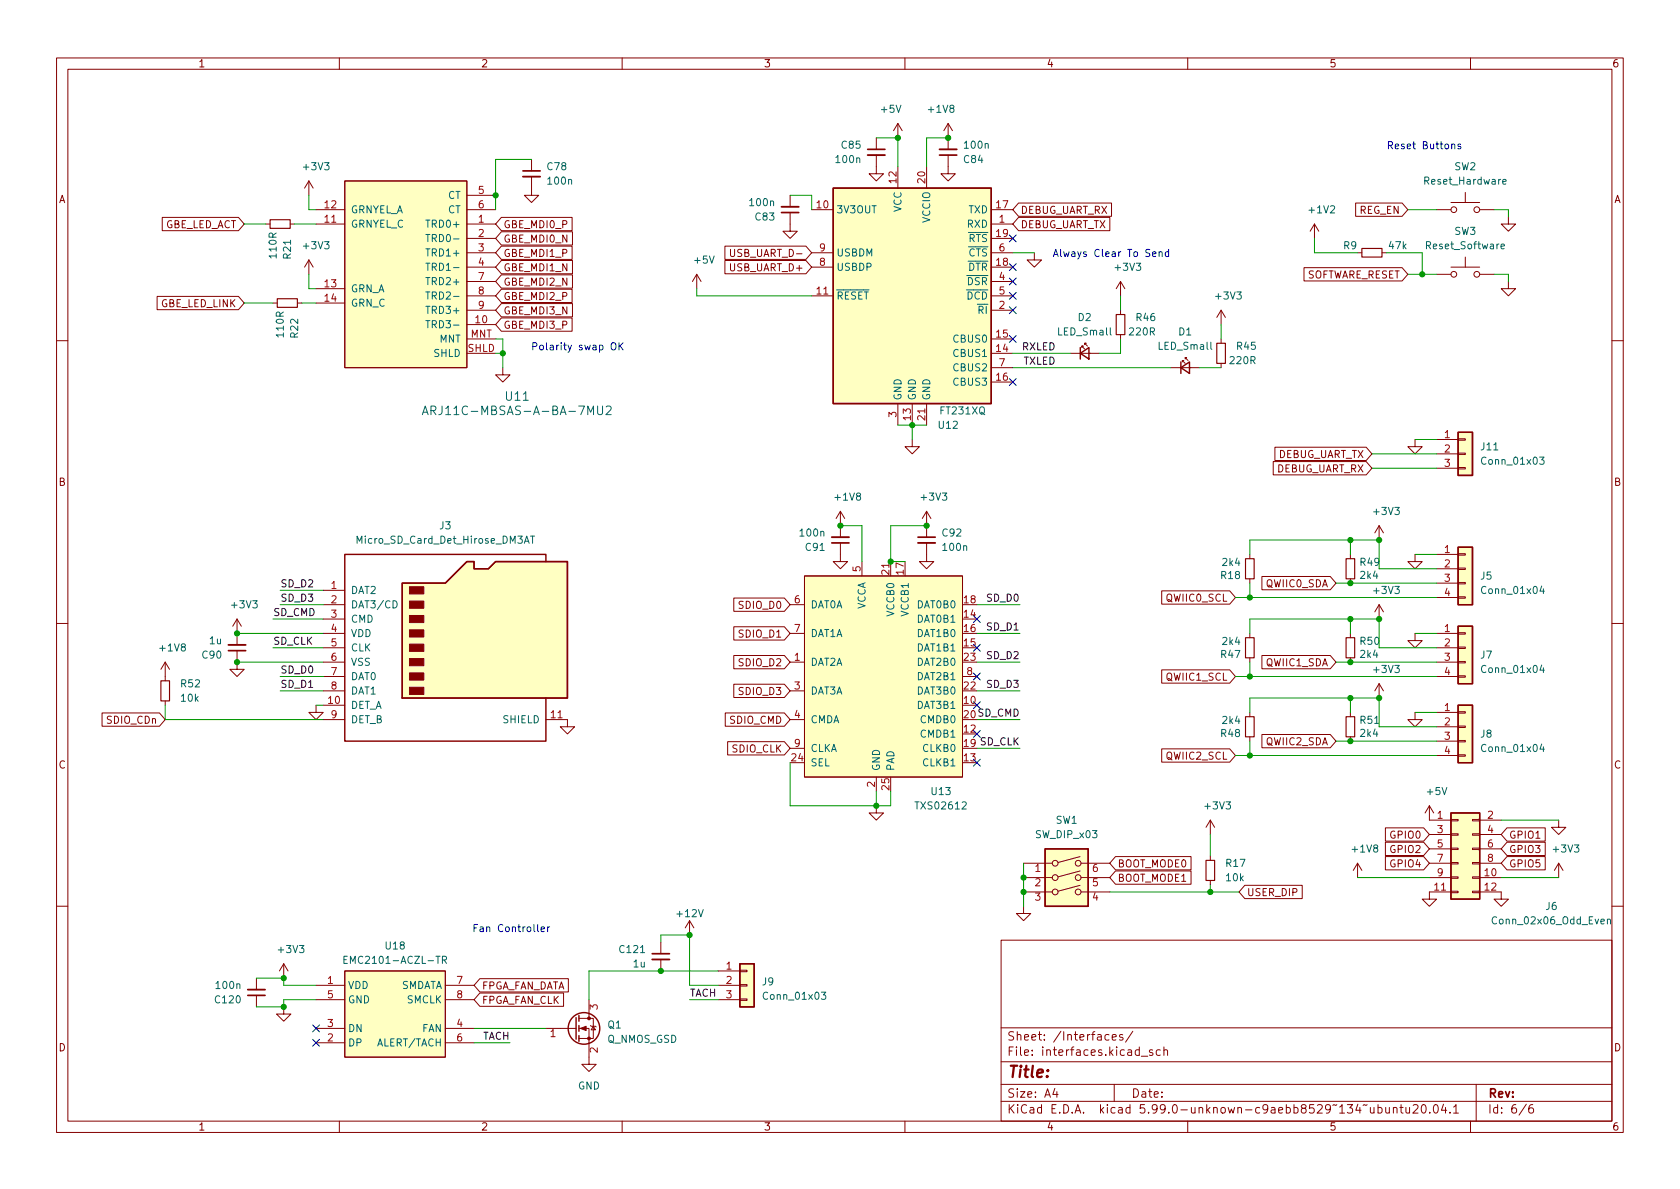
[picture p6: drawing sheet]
<svg xmlns="http://www.w3.org/2000/svg" width="297mm" height="210mm" viewBox="0 0 297 210" stroke-linecap="round" stroke-linejoin="round" font-family="sans-serif">
<g fill="none" stroke="#840000" stroke-width=".18">
<path d="M10 10.2h277v190.1h-277zM12 12.2h273v186.1h-273zM60 10.2v2M110 10.2v2M160 10.2v2M210 10.2v2M260 10.2v2M28.7 38.4h13.5l1 1.2-1 1.2h-13.5zM47 39.6h.8M51.3 39.6h.8M54.6 32v2.5M54.6 32l-.8 1.3"/>
<path d="M54.6 32l.8 1.3M55.9 39.6h5.1M55.9 37.1h5.1M61 32h21.5v33h-21.5zM82.5 39.6h5.1M82.5 37.1h5.1M82.5 34.5h5.1M88.6 38.4h12.6v2.4h-12.6l-1-1.2zM94 31.2v3.3h1.2l-1.2 1.3-1.3-1.3h1.3M94 28.2v2M139.7 37.6v3.3h1.3l-1.3 1.3-1.3-1.3h1.3M139.7 34.5v2.1"/>
<path d="M143.5 37.1h3.8M154.9 27.4v3.3h-1.2l1.2 1.3 1.3-1.3h-1.3M154.9 24.4v2M158.7 21.8v2.6M158.7 29.5v3.8M158.7 21.8l.8 1.3M158.7 21.8l-.7 1.3M163.8 29.5v3.8M167.6 27.4v3.3h-1.2l1.2 1.3 1.3-1.3h-1.3M167.6 21.8l.8 1.3M167.6 21.8v4.6M167.6 21.8l-.7 1.3"/>
<path d="M175.3 39.6h3.8M175.3 37.1h3.8M180.1 35.9h16.4v2.4h-16.4l-1-1.2zM180.1 38.4h16.1v2.4h-16.1l-1-1.2zM232.4 39.6l-.8 1.3M232.4 39.6v2.6M232.4 39.6l.8 1.3M239.7 35.9h8.2l1 1.2-1 1.2h-8.2zM254 37.1h2.5M256.5 35.8h5.1M259.1 34v1.8M261.6 37.1h2.6"/>
<path d="M266.7 38.3v1.3h1.3l-1.3 1.3-1.3-1.3h1.3M27.8 52.4h14.4l1 1.2-1 1.2h-14.4zM48.3 53.6h.7M52.6 53.6h.7M54.6 46l-.8 1.2M54.6 46v2.5M54.6 46l.8 1.2M55.9 53.6h5.1M55.9 51h5.1M82.5 52.3h5.1M82.5 59.9h5.1M82.5 47.2h5.1"/>
<path d="M82.5 42.2h5.1M82.5 54.9h5.1M82.5 49.8h5.1M82.5 44.7h5.1M82.5 57.4h5.1M88.6 56.2h12.6v2.4h-12.6l-1-1.2zM88.6 43.5h12.6v2.4h-12.6l-1-1.2zM88.6 41h12.6v2.3h-12.6l-1-1.1zM88.6 46.1h12.6v2.3h-12.6l-1-1.2zM88.6 48.6h12.6v2.4h-12.6l-1-1.2zM88.6 51.1h12.6v2.4h-12.6l-1-1.2zM88.6 53.7h12.6v2.3h-12.6l-1-1.1z"/>
<path d="M123.2 48.5l-.8 1.3M123.2 48.5v2.5M123.2 48.5l.8 1.3M128.2 46.1h14.3l1 1.1-1 1.2h-14.3zM128.2 43.5h14.3l1 1.2-1 1.2h-14.3zM129.2 44.1v1l.2 .3h.2l.3-.3v-1M143.5 52.3h3.8M143.5 47.2h3.8M143.5 44.7h3.8M175.3 52.3h3.8M175.3 59.9h3.8M175.3 47.2h3.8"/>
<path d="M175.3 42.2h3.8M175.3 54.9h3.8M175.3 49.8h3.8M175.3 44.7h3.8M182.9 44.7v1.3h1.2l-1.2 1.2-1.3-1.2h1.3M198.1 49.8v2.5M198.1 54.9v.7M198.1 59.2v.7M198.1 49.8l-.7 1.2M198.1 49.8l.8 1.2M215.9 54.9v2.5M215.9 59.9v.8"/>
<path d="M215.9 54.9l-.8 1.2M215.9 54.9l.8 1.2M230.6 47.3h17.3l1 1.2-1 1.2h-17.3zM240 44.7h.8M244.3 44.7h.8M254 48.5h2.5M256.5 47.2h5.1M259.1 45.5v1.7M261.6 48.5h2.6M266.7 49.8v1.2h1.3l-1.3 1.3-1.3-1.3h1.3M10 60.2h2M82.5 62.5h5.1"/>
<path d="M88.9 65v1.3h1.3l-1.3 1.3-1.3-1.3h1.3M158.7 71.4v3.8M161.3 77.7v1.3h1.3l-1.3 1.3-1.3-1.3h1.3M161.3 71.4v3.8M163.8 71.4v3.8M175.3 62.5h3.8M175.3 67.6h3.8M175.3 65h3.8M189.2 62.5h5.1M191.3 61.5v-.3h.2h-.2l.5 .5M191.8 61v-.3h.2h-.2l.5 .5M207 65h5.1"/>
<path d="M209 64v-.3h.3h-.3l.5 .6M209.5 63.5v-.3h.3h-.3l.6 .5M215.9 64.3v.7M225.4 79.1h16.2l1 1.2-1 1.1h-16.2zM250.2 77.7v1.3h1.3l-1.3 1.3-1.3-1.3h1.3M254 77.7h3.8M257.8 77.6h1.3v.2h-1.3zM285 60.2h2M148.6 96v3.3h1.3l-1.3 1.3-1.3-1.3h1.3M148.6 90.4l-.8 1.3M148.6 90.4v4.6M148.6 90.4l.8 1.3"/>
<path d="M152.4 99.3v2.5M157.5 99.3v2.5M163.8 96v3.3h1.3l-1.3 1.3-1.2-1.3h1.2M163.8 90.4l-.7 1.3M163.8 90.4v4.6M163.8 90.4l.8 1.3M221 98v.8M225.1 81.6h16.5l1 1.2-1 1.2h-16.5zM238.8 98v.8M243.8 93v2.5M243.8 93l-.7 1.2M243.8 93l.8 1.2"/>
<path d="M250.2 98v1.3h1.3l-1.3 1.3-1.3-1.3h1.3M254 98h3.8M254 80.3h3.8M254 82.8h3.8M257.8 97.9h1.3v.3h-1.3zM257.8 82.7h1.3v.2h-1.3zM257.8 80.1h1.3v.3h-1.3zM10 110.2h2M29.2 117.1l-.8 1.3M29.2 117.1v3.3M29.2 117.1l.8 1.3M41.9 115.1v3.3h1.3l-1.3 1.2-1.3-1.2h1.3"/>
<path d="M41.9 109.5v4.5M41.9 109.5l-.8 1.2M41.9 109.5l.8 1.2M57.1 112h3.9M57.1 114.5h3.9M57.1 117.1h3.9M57.1 119.6h3.9M57.1 104.4h3.9M57.1 106.9h3.9M57.1 109.5h3.9M129.7 115.9h9l1 1.2-1 1.2h-9zM129.7 110.8h9l1 1.2-1 1.2h-9z"/>
<path d="M129.7 105.8h9l1 1.1-1 1.2h-9zM139.7 112h2.5M139.7 117.1h2.5M139.7 106.9h2.5M142.2 101.8h28v35.6h-28zM170.2 119.6h2.5M205.4 118.5h12l1 1.1-1 1.2h-12zM205.4 104.5h12l1 1.2-1 1.1h-12zM221 102.4v.7M221 112v.8M221 116.3v.8M223.1 115.9h12.1l1 1.2-1 1.2h-12.1z"/>
<path d="M223.1 101.9h12.1l1 1.2-1 1.2h-12.1zM238.8 102.4v.7M238.8 112v.8M238.8 116.3v.8M243.8 106.9l-.7 1.3M243.8 106.9v2.6M243.8 106.9l.8 1.3M250.2 112v1.3h1.3l-1.3 1.2-1.3-1.2h1.3M254 100.6h3.8M254 103.1h3.8M254 105.7h3.8M254 112h3.8"/>
<path d="M254 114.5h3.8M254 117.1h3.8M254 119.6h3.8M257.8 105.5h1.3v.3h-1.3zM257.8 103h1.3v.2h-1.3zM257.8 100.5h1.3v.2h-1.3zM257.8 119.5h1.3v.3h-1.3zM257.8 117h1.3v.2h-1.3zM257.8 114.4h1.3v.3h-1.3zM257.8 111.9h1.3v.2h-1.3zM285 110.2h2M18 126.1h10.2l1 1.1-1 1.2h-10.2z"/>
<path d="M29.2 123.9v.8M55.9 124.7v1.3h1.2l-1.2 1.2-1.3-1.2h1.3M57.1 124.7h3.9M57.1 127.2h3.9M57.1 122.2h3.9M96.5 127.2h3.8v1.3h1.3l-1.3 1.3-1.2-1.3h1.2M128.2 126.1h10.5l1 1.1-1 1.2h-10.5zM128.7 131.2h10l1 1.1-1 1.2h-10zM129.7 121h9l1 1.2-1 1.1h-9zM139.7 127.2h2.5M139.7 122.2h2.5M139.7 132.3h2.5"/>
<path d="M154.9 137.4v2.5M205.4 132.4h12l1 1.2-1 1.2h-12zM221 126v.7M221 130.3v.8M223.1 129.9h12.1l1 1.2-1 1.1h-12.1zM238.8 126v.7M238.8 130.3v.8M243.8 120.9v2.5M243.8 120.9l-.7 1.3M243.8 120.9l.8 1.3M250.2 126v1.2h1.3l-1.3 1.3-1.3-1.3h1.3M254 126h3.8"/>
<path d="M254 128.5h3.8M254 131.1h3.8M254 133.6h3.8M257.8 133.5h1.3v.2h-1.3zM257.8 130.9h1.3v.3h-1.3zM257.8 128.4h1.3v.2h-1.3zM257.8 125.9h1.3v.2h-1.3zM154.9 142.5v1.3h1.3l-1.3 1.2-1.2-1.2h1.2M181 152.6h5.1M181 155.2h5.1M181 157.7h5.1M191 156.6l-3.9 1"/>
<path d="M191 154l-3.9 1.1M191 151.5l-3.9 1M191.1 152.6h5.1M191.1 155.2h5.1M191.1 157.7h5.1M197.2 154h13.4v2.4h-13.4l-1-1.2zM197.2 151.5h13.4v2.3h-13.4l-1-1.2zM214 145v2.6M214 151.4v.7M214 155.7v.8M214 145l-.8 1.3M214 145l.8 1.3"/>
<path d="M220.1 156.6h10.1v2.3h-10.1l-1-1.2zM240 152.6l-.7 1.3M240 152.6v2.6M240 152.6l.8 1.3M244.9 146.4h6.8l1 1.2-1 1.1h-6.8zM244.9 148.9h6.8l1 1.2-1 1.2h-6.8zM244.9 151.5h6.8l1 1.1-1 1.2h-6.8zM252.7 152.6h3.8M252.7 155.2h3.8M252.7 142.5v2.5h3.8M252.7 147.6h3.8M252.7 150.1h3.8"/>
<path d="M252.7 142.5l-.7 1.3M252.7 142.5l.8 1.3M256.5 157.6h1.3v.3h-1.3zM256.5 155.1h1.3v.2h-1.3zM256.5 152.5h1.3v.3h-1.3zM256.5 150h1.3v.2h-1.3zM256.5 147.4h1.3v.3h-1.3zM256.5 144.9h1.3v.3h-1.3zM256.5 157.7h-3.8v1.3h1.3l-1.3 1.3-1.2-1.3h1.2M260.3 157.6h1.3v.3h-1.3zM260.3 155.1h1.3v.2h-1.3zM260.3 152.5h1.3v.3h-1.3z"/>
<path d="M260.3 150h1.3v.2h-1.3zM260.3 147.4h1.3v.3h-1.3zM260.3 144.9h1.3v.3h-1.3zM261.6 157.7h3.8v1.3h1.3l-1.3 1.3-1.2-1.3h1.2M261.6 152.6h3.8M261.6 155.2h3.8M261.6 145h3.8M261.6 147.6h3.8M261.6 150.1h3.8M266.4 151.5h6.8v2.3h-6.8l-1-1.2zM266.4 148.9h6.8v2.4h-6.8l-1-1.2zM266.4 146.4h6.8v2.3h-6.8l-1-1.1z"/>
<path d="M275.6 145v1.3h1.3l-1.3 1.3-1.3-1.3h1.3M275.6 152.6l-.8 1.3M275.6 152.6v2.6M275.6 152.6l.8 1.3M10 160.2h2M45.3 173v2M45.3 176v2M50.2 178v1.3h1.2l-1.2 1.3-1.3-1.3h1.3M50.2 170.4l-.8 1.3M50.2 170.4v2.6M50.2 170.4l.7 1.3M55.9 174.2h5.1"/>
<path d="M55.9 176.8h5.1M61 171.7h17.7v15.2h-17.7zM78.7 174.2h5.1M78.7 176.8h5.1M84.8 175.6h14.8v2.4h-14.8l-1-1.2zM84.8 173.1h15.7v2.3h-15.7l-1-1.2zM104.1 176.8v3.3M116.8 166.6v2.1M116.8 169.7v2M121.9 162.8l-.7 1.3M121.9 162.8v2.5M121.9 162.8l.8 1.3"/>
<path d="M127 174.2h3.8M127 176.8h3.8M127 171.7h3.8M130.8 176.7h1.3v.2h-1.3zM130.8 174.1h1.3v.3h-1.3zM130.8 171.6h1.3v.2h-1.3zM177 166.3h108v32h-108zM181 160.3v1.2h1.2l-1.2 1.3-1.3-1.3h1.3M285 160.2h2M55.9 184.4h5.1M55.9 181.9h5.1M60 198.3v2"/>
<path d="M78.7 184.4h5.1M78.7 181.9h5.1M96.5 181.9h5.4M102.4 181.9h1.7v6.3h1.3l-1.3 1.3-1.2-1.3h1.2M102.4 180.1h2.5v3.5h-2.5M104.4 181.4l.1 .1h.8l.1 .1M104.9 181.5l.4 .6h-.8zM110 198.3v2M160 198.3v2M177 194.8h108M177 191.8h108M177 187.8h108"/>
<path d="M177 181.8h108M186.5 192.5l-.4 1h1M186.9 193v1M196.1 183l-.5-.1-.2 .3v.4l.1 .3h.6M196.6 183.4l.8-.1-.1-.3-.4-.1-.3 .2 .1 .8h.6M197 191.8v3M198.5 183l-.4-.1-.2 .2 .1 .3 .5 .1v.4h-.6M200.3 182.4l-1.3 1.9M201.8 186.8h1.1M203.8 185.7l-.4-.1-.2 .2 .1 .3 .5 .1v.4h-.6M205.1 185.7l-.4-.1-.3 .3v.4l.2 .3h.5M205.8 185.8l.2-.2 .4 .1v.9"/>
<path d="M205.8 185.1v1.5M210 198.3v2M243.6 195.9l.5-.1 .3 .3v.4l-.2 .3h-.6M243.6 195.3v1.5M245 195.8l.1 1h.3l.2-.1M245.6 195.8v1M246.4 196l.2-.2 .3 .1 .1 .9M246.4 195.8v1M247.5 195.8h.6M247.7 195.3v1.3l.4 .2M248.6 195.8v1h.4l.2-.1M249.2 195.8v1"/>
<path d="M249.9 195.5l.5-.2 .2 .2 .1 .3-.9 1h.9M251.5 195.4l.1-.1a.81 .81 0 0 1 .6 .7 .81 .81 0 0 1-.3 .8h-.1a.81 .81 0 0 1-.6-.6 .81 .81 0 0 1 .3-.8zM252.8 196.7v.1M253.6 195.4l.2-.1a.81 .81 0 0 1 .6 .7 .81 .81 0 0 1-.3 .8h-.2a.81 .81 0 0 1-.5-.6 .81 .81 0 0 1 .2-.8zM255.2 195.3l-.3 1h.9M255.6 195.8v1M256.4 196.7v.1M257 195.8l.4-.5v1.5M257 196.8h.9M260 198.3v2M261 191.8v6.5M269.9 195.3l-1.3 1.9"/>
<path d="M271 195.3a.6 .6 0 0 0-.7 .7v.5l.1 .3h.5l.2-.1 .1-.5-.2-.2-.4-.1-.3 .3"/>
<circle cx="257" cy="37.1" r=".51"/>
<circle cx="261.1" cy="37.1" r=".51"/>
<circle cx="257" cy="48.5" r=".51"/>
<circle cx="261.1" cy="48.5" r=".51"/>
<circle cx="186.6" cy="157.7" r=".51"/>
<circle cx="186.6" cy="155.2" r=".51"/>
<circle cx="186.6" cy="152.6" r=".51"/>
<circle cx="190.6" cy="155.2" r=".51"/>
<circle cx="190.6" cy="157.7" r=".51"/>
<circle cx="190.6" cy="152.6" r=".51"/>
</g>
<g fill="none" stroke="#840000" stroke-width=".2">
<path d="M47.8 38.9h3.5v1.5h-3.5zM49 52.8h3.6v1.6h-3.6zM197.4 55.6h1.5v3.6h-1.5zM240.8 43.9h3.5v1.6h-3.5zM215.1 60.7h1.6v3.6h-1.6zM220.2 98.8h1.5v3.6h-1.5zM238 98.8h1.5v3.6h-1.5zM220.2 112.8h1.5v3.5h-1.5zM238 112.8h1.5v3.5h-1.5zM28.4 120.4h1.6v3.5h-1.6zM220.2 126.7h1.5v3.6h-1.5zM238 126.7h1.5v3.6h-1.5z"/>
<path d="M213.2 152.1h1.6v3.6h-1.6z"/>
</g>
<g fill="#ffffc2" stroke="#ffffc2" stroke-width=".18">
<path d="M184.8 150.1h7.6v10.2h-7.6z"/>
<path d="M257.8 96.8h2.5v10.1h-2.5z"/>
<path d="M257.8 110.7h2.5v10.2h-2.5z"/>
<path d="M71.1 103.1h7.6l3.8-3.8h1.3v1.3h2.6l1.2-1.3h12.7v24.1h-29.2z"/>
<path d="M61 171.7h17.7v15.2h-17.7z"/>
<path d="M257.8 124.7h2.5v10.2h-2.5z"/>
<path d="M256.5 143.8h5.1v15.2h-5.1z"/>
<path d="M147.3 33.3h28v38.1h-28z"/>
<path d="M257.8 76.4h2.5v7.7h-2.5z"/>
<path d="M142.2 101.8h28v35.6h-28z"/>
<path d="M61 32h21.5v33h-21.5z"/>
<path d="M130.8 170.4h2.5v7.6h-2.5z"/>
</g>
<g fill="none" stroke="#840000" stroke-width=".25">
<path d="M147.3 33.3h28v38.1h-28zM191 62.5l1.5-1v2zM191 61.5v2M208.8 65l1.5-1v2zM208.8 64v2M257.8 76.4h2.5v7.7h-2.5zM96.5 99.3v-1.3h-35.5v33.1h35.5v-7.7M257.8 96.8h2.5v10.1h-2.5zM71.1 103.1h7.6l3.8-3.8h1.3v1.3h2.6l1.2-1.3h12.7v24.1h-29.2zM257.8 110.7h2.5v10.2h-2.5zM257.8 124.7h2.5v10.2h-2.5zM184.8 150.1h7.6v10.2h-7.6z"/>
<path d="M256.5 143.8h5.1v15.2h-5.1zM101.9 180v3.8M102.4 179.6v1M130.8 170.4h2.5v7.6h-2.5zM102.4 181.4v1M102.4 183.1v1"/>
<circle cx="103.3" cy="181.9" r="2.79"/>
</g>
<path d="M92.5 31.2h3M138.2 36.6h3M153.4 27.4h3.1M166.1 26.4h3.1M147.1 95h3M162.3 96h3.1M40.4 114h3M43.8 175h3.1M115.3 169.7h3.1" fill="none" stroke="#840000" stroke-width=".33"/>
<path d="M92.5 30.2h3M138.2 37.6h3M153.4 26.4h3.1M166.1 27.4h3.1M147.1 96h3M162.3 95h3.1M40.4 115.1h3M43.8 176h3.1M115.3 168.7h3.1" fill="none" stroke="#840000" stroke-width=".3"/>
<g fill="none" stroke="#006464" stroke-width=".18">
<path d="M265.7 32.1l.6-.1-.1-.2-.3-.1-.2 .2 .1 .6h.4M75.3 56.7h.7M75.3 41.5h.7M75.3 46.5h.7M75.3 51.6h.7M75.7 41.5v1.2M75.7 46.5v1.3M75.7 51.6v1.3M75.7 56.7v1.3M171.2 51.6a.64 .64 0 0 1 .7 .7 .64 .64 0 0 1-.7 .6zM173.2 51.7a.6 .6 0 0 0-.9 .5 .6 .6 0 0 0 .6 .7l.3-.1M173.7 51.6a.64 .64 0 0 1 .7 .7 .64 .64 0 0 1-.7 .6z"/>
<path d="M265.4 43.6l.6-.1-.1-.3h-.3l-.2 .1 .1 .6h.4M74.7 73.3l.5-1.5 .5 1.5M74.8 72.9h.7M76.2 72.6l.7-.1 .2-.2-.1-.4-.2-.1h-.6v1.5M105.7 71.8v1.2l.3 .3h.4l.1-.3v-1.2M107.2 71.9l.6-.1 .2 .1 .1 .3-1 1.1h1M92.7 96.1l.4-1.3 .5 1.3M93.8 94.8h.7M94.2 94.8v1.3M272.2 80.8h.8l-.4 .5 .3 .1v.6l-.1 .1-.6-.1M69.5 106.2a.64 .64 0 0 1 .7 .7 .64 .64 0 0 1-.7 .6zM272.6 103.6l-.3 .9h.8"/>
<path d="M272.6 117.6l-.3 .9h.8M272.9 104.1v.9M272.9 118.1v.8M272.6 131.6l-.3 .9h.8M272.9 132.1v.8M60.8 169.7h.4M61.4 169.1h-.6v1.3h.6M78.2 169.8l.6-.1 .2-.2-.1-.3-.7-.1v1.3M78.5 169.8l.5 .6M145.2 175.4h.8l-.4 .5 .3 .2v.5l-.1 .1-.6-.1M284.2 162.7l.2-.2 .3 .1 .1 .8M284.2 162.5v.9"/>
</g>
<g fill="#840000" stroke="#840000" stroke-width=".18">
<path d="M72.4 121.5h2.5v1.3h-2.5z"/>
<path d="M72.4 119h2.5v1.3h-2.5z"/>
<path d="M72.4 116.5h2.5v1.2h-2.5z"/>
<path d="M72.4 113.9h2.5v1.3h-2.5z"/>
<path d="M72.4 111.4h2.5v1.2h-2.5z"/>
<path d="M72.4 108.8h2.5v1.3h-2.5z"/>
<path d="M72.4 106.3h2.5v1.3h-2.5z"/>
<path d="M72.4 103.8h2.5v1.2h-2.5z"/>
<path d="M102.6 181.9l1-.4v.7z"/>
<circle cx="104.1" cy="183.6" r=".25"/>
<circle cx="104.1" cy="180.1" r=".25"/>
</g>
<g fill="none" stroke="#0000c2" stroke-width=".18">
<path d="M256.7 25.6l.2-.1h.3v.8M258.2 25.5h-.3l-.1 .2v.1l.4 .2v.3h-.4M186.3 45.4l.4-1.3 .4 1.3M186.4 45h.6M187.5 44.1v1.1l.2 .2M206.6 44.6l-.3-.1-.3 .3 .1 .5h.5M206.6 44.1v1.3M94.2 61.3l.6-.1 .1-.2v-.3l-.7-.1v1.3M95.5 61.1l.3-.1 .3 .3v.3l-.3 .3-.3-.1-.1-.2zM109.6 61.2l.6 .7M110.2 60.6l-.8 .7M95.7 164.3l.6-.1-.1-.2-.3-.1-.2 .2v.6h.5"/>
<path d="M96.8 163.9v.8M97.2 163.9l-.4 .2"/>
</g>
<g fill="none" stroke="#009600" stroke-width=".18">
<path d="M43.2 39.6h3.8M52.1 39.6h3.8M54.6 34.5v2.6h1.3M94 28.2h-6.4v8.9M139.7 34.5h3.8v2.6M154.9 24.4h3.8v5.1M167.6 24.4h-3.8v5.1M248.9 37.1h5.1M264.2 37.1h2.5v1.2M43.2 53.6h5.1M53.3 53.6h2.6M54.6 48.5v2.5h1.3"/>
<path d="M87.6 59.9h1.3v5.1M123.2 51v1.3h20.3M179.1 44.7h3.8M198.1 59.9v2.6h-3.8M198.1 52.3v2.6M215.9 57.4v2.5M232.4 42.2v2.5h7.6M245.1 44.7h6.4v3.8M248.9 48.5h5.1M264.2 48.5h2.5v1.3M87.6 62.5h1.3M158.7 75.2h5.1"/>
<path d="M161.3 75.2v2.5M179.1 62.5h10.1M179.1 65h27.9M212.1 65h3.8M250.2 77.7h3.8M148.6 93h3.8v6.3M163.8 93h-6.3v6.3h2.5M221 98v-2.5h22.8v5.1h10.2M238.8 95.5v2.5M242.6 82.8h11.4M242.6 80.3h11.4M250.2 98h3.8"/>
<path d="M41.9 117.1h15.2M41.9 112h15.2M48.3 109.5h8.8M48.3 114.5h8.8M49.5 104.4h7.6M49.5 119.6h7.6M49.5 106.9h7.6M172.7 117.1h7.6M172.7 112h7.6M172.7 106.9h7.6M218.4 119.6h35.6M218.4 105.7h35.6"/>
<path d="M221 103.1v2.6M221 112v-2.5h22.8v5h10.2M221 117.1v2.5M236.2 117.1h17.8M236.2 103.1h17.8M238.8 109.5v2.5M250.2 112h3.8M29.2 124.7v2.5h27.9M49.5 122.2h7.6M55.9 124.7h1.2M139.7 134.9v7.6h17.8v-2.6M154.9 139.9v2.6"/>
<path d="M172.7 122.2h7.6M172.7 132.3h7.6M172.7 127.2h7.6M218.4 133.6h35.6M221 126v-2.6h22.8v5.1h10.2M221 131.1v2.5M236.2 131.1h17.8M238.8 123.4v2.6M250.2 126h3.8M181 152.6v7.7M196.2 157.7h22.9M214 147.6v3.8"/>
<path d="M214 156.5v1.2M240 155.2h12.7M265.4 155.2h10.2M265.4 145h10.2M45.3 173h4.9v1.2h5.7M55.9 176.8h-5.7v1.2h-4.9M116.8 166.6v-1.3h5.1v8.9h5.1M121.9 176.8h5.1M127 171.7h-22.9v5.1M83.8 184.4h6.4M83.8 181.9h12.7"/>
</g>
<g fill="none" stroke="#000084" stroke-width=".18">
<path d="M178.5 49.2l1.2 1.2M178.5 51.7l1.2 1.2M178.5 54.2l1.2 1.3M178.5 41.5l1.2 1.3M178.5 46.6l1.2 1.2M178.5 59.3l1.2 1.2M179.7 49.2l-1.2 1.2M179.7 51.7l-1.2 1.2M179.7 54.2l-1.2 1.3M179.7 41.5l-1.2 1.3M179.7 46.6l-1.2 1.2M179.7 59.3l-1.2 1.2"/>
<path d="M178.5 66.9l1.2 1.3M179.7 66.9l-1.2 1.3M172.1 108.9l1.2 1.2M172.1 113.9l1.2 1.3M172.1 119l1.2 1.2M173.3 108.9l-1.2 1.2M173.3 113.9l-1.2 1.3M173.3 119l-1.2 1.2M172.1 134.3l1.2 1.2M172.1 124.1l1.2 1.2M172.1 129.2l1.2 1.2M173.3 134.3l-1.2 1.2"/>
<path d="M173.3 124.1l-1.2 1.2M173.3 129.2l-1.2 1.2M55.3 181.2l1.2 1.3M55.3 183.8l1.2 1.2M56.5 181.2l-1.2 1.3M56.5 183.8l-1.2 1.2"/>
</g>
<g fill="#009600" stroke="#009600" stroke-width=".18">
<circle cx="121.9" cy="165.3" r=".46"/>
<circle cx="154.9" cy="142.5" r=".46"/>
<circle cx="157.5" cy="99.3" r=".46"/>
<circle cx="163.8" cy="93" r=".46"/>
<circle cx="148.6" cy="93" r=".46"/>
<circle cx="87.6" cy="34.5" r=".46"/>
<circle cx="88.9" cy="62.5" r=".46"/>
<circle cx="41.9" cy="117.1" r=".46"/>
<circle cx="41.9" cy="112" r=".46"/>
<circle cx="50.2" cy="178" r=".46"/>
<circle cx="50.2" cy="173" r=".46"/>
<circle cx="116.8" cy="171.7" r=".46"/>
<circle cx="221" cy="133.6" r=".46"/>
<circle cx="181" cy="157.7" r=".46"/>
<circle cx="181" cy="155.2" r=".46"/>
<circle cx="221" cy="119.6" r=".46"/>
<circle cx="214" cy="157.7" r=".46"/>
<circle cx="161.3" cy="75.2" r=".46"/>
<circle cx="238.8" cy="109.5" r=".46"/>
<circle cx="243.8" cy="109.5" r=".46"/>
<circle cx="238.8" cy="103.1" r=".46"/>
<circle cx="221" cy="105.7" r=".46"/>
<circle cx="243.8" cy="95.5" r=".46"/>
<circle cx="238.8" cy="95.5" r=".46"/>
<circle cx="251.5" cy="48.5" r=".46"/>
<circle cx="238.8" cy="117.1" r=".46"/>
<circle cx="243.8" cy="123.4" r=".46"/>
<circle cx="238.8" cy="131.1" r=".46"/>
<circle cx="238.8" cy="123.4" r=".46"/>
<circle cx="158.7" cy="24.4" r=".46"/>
<circle cx="167.6" cy="24.4" r=".46"/>
</g>
<text font-size="2.8" fill="#840000" x="178" y="190.6">Title:</text>
<g font-size="2.1" fill="#006464">
<text x="89.5" y="70.9">U11</text>
<text x="77" y="73.4">ARJ11C-MBSAS-A-BA-7MU2</text>
</g>
<g font-size="2.1" fill="#840000">
<text x="178" y="184">Sheet: /Interfaces/</text>
<text x="178" y="186.7">File: interfaces.kicad_sch</text>
<text x="178" y="196.9">KiCad E.D.A. kicad 5.99.0-unknown-c9aebb8529~134~ubuntu20.04.1</text>
<text x="178" y="194.1">Size: A4</text>
<text x="200" y="194.1">Date:</text>
<text x="263" y="194.1">Rev:</text>
<text x="263" y="196.9">Id: 6/6</text>
</g>
<g font-size="1.8" fill="#840000">
<text x="35" y="11.9">1</text>
<text x="85" y="11.9">2</text>
<text x="135" y="11.9">3</text>
<text x="185" y="11.9">4</text>
<text x="235" y="11.9">5</text>
<text x="285" y="11.9">6</text>
<text x="10.3" y="35.9">A</text>
<text x="285.3" y="35.9">A</text>
<text x="28.9" y="40.3">GBE_LED_ACT</text>
<text x="89" y="40.3">GBE_MDI0_P</text>
<text x="180.4" y="37.8">DEBUG_UART_RX</text>
<text x="180.4" y="40.3">DEBUG_UART_TX</text>
<text x="240.3" y="37.8">REG_EN</text>
<text x="89" y="45.4">GBE_MDI1_P</text>
<text x="89" y="42.9">GBE_MDI0_N</text>
<text x="89" y="48">GBE_MDI1_N</text>
<text x="129.3" y="48">USB_UART_D+</text>
<text x="129.7" y="45.4">USB_UART_D-</text>
<text x="89" y="50.5">GBE_MDI2_N</text>
<text x="89" y="53">GBE_MDI2_P</text>
<text x="230.6" y="49.2">SOFTWARE_RESET</text>
<text x="28.4" y="54.3">GBE_LED_LINK</text>
<text x="89" y="58.1">GBE_MDI3_P</text>
<text x="89" y="55.6">GBE_MDI3_N</text>
<text x="225.5" y="83.5">DEBUG_UART_RX</text>
<text x="225.7" y="81">DEBUG_UART_TX</text>
<text x="10.3" y="85.9">B</text>
<text x="285.3" y="85.9">B</text>
<text x="130.8" y="107.7">SDIO_D0</text>
<text x="206.3" y="106.4">QWIIC0_SCL</text>
<text x="223.9" y="103.8">QWIIC0_SDA</text>
<text x="130.8" y="112.7">SDIO_D1</text>
<text x="130.8" y="117.8">SDIO_D2</text>
<text x="223.9" y="117.8">QWIIC1_SDA</text>
<text x="130.8" y="122.9">SDIO_D3</text>
<text x="206.3" y="120.4">QWIIC1_SCL</text>
<text x="18.9" y="128">SDIO_CDn</text>
<text x="129" y="128">SDIO_CMD</text>
<text x="223.9" y="131.8">QWIIC2_SDA</text>
<text x="10.3" y="135.9">C</text>
<text x="129.4" y="133.1">SDIO_CLK</text>
<text x="206.3" y="134.3">QWIIC2_SCL</text>
<text x="285.3" y="135.9">C</text>
<text x="246" y="148.3">GPIO0</text>
<text x="266.8" y="148.3">GPIO1</text>
<text x="197.5" y="155.9">BOOT_MODE1</text>
<text x="197.5" y="153.4">BOOT_MODE0</text>
<text x="246" y="150.8">GPIO2</text>
<text x="246" y="153.4">GPIO4</text>
<text x="266.8" y="153.4">GPIO5</text>
<text x="266.8" y="150.8">GPIO3</text>
<text x="220.4" y="158.5">USER_DIP</text>
<text x="85.2" y="177.5">FPGA_FAN_CLK</text>
<text x="85.2" y="175">FPGA_FAN_DATA</text>
<text x="10.3" y="185.9">D</text>
<text x="285.3" y="185.9">D</text>
<text x="35" y="199.9">1</text>
<text x="85" y="199.9">2</text>
<text x="135" y="199.9">3</text>
<text x="185" y="199.9">4</text>
<text x="235" y="199.9">5</text>
<text x="285" y="199.9">6</text>
</g>
<g font-size="1.8" fill="#006464">
<text x="155.9" y="19.9">+5V</text>
<text x="164.3" y="19.9">+1V8</text>
<text x="147.9" y="28.8">100n</text>
<text x="148.9" y="26.3">C85</text>
<text x="170.5" y="28.8">C84</text>
<text x="170.6" y="26.3">100n</text>
<text x="53.8" y="30.1">+3V3</text>
<text x="79.2" y="35.2">CT</text>
<text x="96.8" y="30.1">C78</text>
<text x="97" y="32.6">100n</text>
<text x="252.1" y="32.6">Reset_Hardware</text>
<text x="257.2" y="30.1">SW2</text>
<text x="62" y="40.3">GRNYEL_C</text>
<text x="62" y="37.7">GRNYEL_A</text>
<text x="75.9" y="40.3">TRD0+</text>
<text x="79.2" y="37.7">CT</text>
<text x="132.7" y="36.4">100n</text>
<text x="133.6" y="39">C83</text>
<text x="147.8" y="37.7">3V3OUT</text>
<text x="159.4" y="37.5" transform="rotate(-90 159.4 37.5)">VCC</text>
<text x="164.5" y="39.4" transform="rotate(-90 164.5 39.4)">VCCIO</text>
<text x="171" y="40.3">RXD</text>
<text x="171.2" y="37.7">TXD</text>
<text x="231.6" y="37.7">+1V2</text>
<text x="257.2" y="41.5">SW3</text>
<text x="48.9" y="45.5" transform="rotate(-90 48.9 45.5)">110R</text>
<text x="51.4" y="45.7" transform="rotate(-90 51.4 45.7)">R21</text>
<text x="53.8" y="44.1">+3V3</text>
<text x="75.9" y="45.3">TRD1+</text>
<text x="76.3" y="42.8">TRD0-</text>
<text x="76.3" y="47.9">TRD1-</text>
<text x="122.9" y="46.6">+5V</text>
<text x="147.8" y="47.9">USBDP</text>
<text x="147.8" y="45.3">USBDM</text>
<text x="169.7" y="47.9">~{DTR}</text>
<text x="169.8" y="42.8">~{RTS}</text>
<text x="169.8" y="45.3">~{CTS}</text>
<text x="197.3" y="47.9">+3V3</text>
<text x="237.6" y="44.1">R9</text>
<text x="245.6" y="44.1">47k</text>
<text x="252.4" y="44.1">Reset_Software</text>
<text x="62" y="51.7">GRN_A</text>
<text x="75.9" y="50.4">TRD2+</text>
<text x="76.3" y="53">TRD2-</text>
<text x="147.8" y="53">~{RESET}</text>
<text x="169.6" y="50.4">~{DSR}</text>
<text x="215.1" y="53">+3V3</text>
<text x="50.2" y="59.5" transform="rotate(-90 50.2 59.5)">110R</text>
<text x="52.7" y="59.7" transform="rotate(-90 52.7 59.7)">R22</text>
<text x="62" y="54.2">GRN_C</text>
<text x="75.9" y="55.5">TRD3+</text>
<text x="76.3" y="58">TRD3-</text>
<text x="171.6" y="55.5">~{RI}</text>
<text x="187.1" y="59.3">LED_Small</text>
<text x="190.6" y="56.8">D2</text>
<text x="199.8" y="59.3">220R</text>
<text x="201" y="56.8">R46</text>
<text x="208.4" y="59.3">D1</text>
<text x="76.7" y="63.1">SHLD</text>
<text x="77.7" y="60.6">MNT</text>
<text x="168.8" y="63.1">CBUS1</text>
<text x="168.8" y="60.6">CBUS0</text>
<text x="168.8" y="65.7">CBUS2</text>
<text x="204.9" y="61.8">LED_Small</text>
<text x="217.6" y="64.4">220R</text>
<text x="218.7" y="61.8">R45</text>
<text x="159.4" y="70.9" transform="rotate(-90 159.4 70.9)">GND</text>
<text x="161.9" y="70.9" transform="rotate(-90 161.9 70.9)">GND</text>
<text x="164.5" y="70.9" transform="rotate(-90 164.5 70.9)">GND</text>
<text x="168.8" y="68.2">CBUS3</text>
<text x="166" y="75.8">U12</text>
<text x="166.3" y="73.3">FT231XQ</text>
<text x="261.9" y="79.6">J11</text>
<text x="262.3" y="82.2">Conn_01x03</text>
<text x="147.8" y="88.5">+1V8</text>
<text x="163" y="88.5">+3V3</text>
<text x="77.8" y="93.6">J3</text>
<text x="141.6" y="94.9">100n</text>
<text x="166.7" y="94.9">C92</text>
<text x="243" y="91.1">+3V3</text>
<text x="63.5" y="96.1">Micro_SD_Card_Det_Hirose_DM3AT</text>
<text x="142.5" y="97.4">C91</text>
<text x="166.8" y="97.4">100n</text>
<text x="216.2" y="100.1">2k4</text>
<text x="240.6" y="100">R49</text>
<text x="41.1" y="107.6">+3V3</text>
<text x="62" y="105">DAT2</text>
<text x="62" y="107.6">DAT3/CD</text>
<text x="143.3" y="107.6">DAT0A</text>
<text x="153" y="107.9" transform="rotate(-90 153 107.9)">VCCA</text>
<text x="162.3" y="107.6">DAT0B0</text>
<text x="215.9" y="102.4">R18</text>
<text x="240.6" y="102.4">2k4</text>
<text x="243" y="105">+3V3</text>
<text x="261.8" y="102.5">J5</text>
<text x="262.3" y="105">Conn_01x04</text>
<text x="37.1" y="113.9">1u</text>
<text x="62" y="110.1">CMD</text>
<text x="62" y="112.6">VDD</text>
<text x="143.3" y="112.6">DAT1A</text>
<text x="158.1" y="108.9" transform="rotate(-90 158.1 108.9)">VCCB0</text>
<text x="160.7" y="108.9" transform="rotate(-90 160.7 108.9)">VCCB1</text>
<text x="162.3" y="110.1">DAT0B1</text>
<text x="162.3" y="112.6">DAT1B0</text>
<text x="28.4" y="115.2">+1V8</text>
<text x="35.8" y="116.5">C90</text>
<text x="62" y="115.2">CLK</text>
<text x="62" y="117.7">VSS</text>
<text x="143.3" y="117.7">DAT2A</text>
<text x="162.3" y="115.2">DAT1B1</text>
<text x="162.3" y="117.7">DAT2B0</text>
<text x="215.9" y="116.4">R47</text>
<text x="216.2" y="114">2k4</text>
<text x="240.6" y="114">R50</text>
<text x="240.6" y="116.3">2k4</text>
<text x="243" y="119">+3V3</text>
<text x="261.8" y="116.5">J7</text>
<text x="262.3" y="119">Conn_01x04</text>
<text x="32.1" y="121.5">R52</text>
<text x="32.1" y="124.1">10k</text>
<text x="62" y="125.3">DET_A</text>
<text x="62" y="120.3">DAT0</text>
<text x="62" y="122.8">DAT1</text>
<text x="143.3" y="122.8">DAT3A</text>
<text x="162.3" y="125.3">DAT3B1</text>
<text x="162.3" y="122.8">DAT3B0</text>
<text x="162.3" y="120.3">DAT2B1</text>
<text x="62" y="127.9">DET_B</text>
<text x="89" y="127.9">SHIELD</text>
<text x="143.3" y="127.9">CMDA</text>
<text x="162.9" y="130.4">CMDB1</text>
<text x="162.9" y="127.9">CMDB0</text>
<text x="215.9" y="130.3">R48</text>
<text x="216.2" y="128">2k4</text>
<text x="240.6" y="128">R51</text>
<text x="240.6" y="130.3">2k4</text>
<text x="261.8" y="130.4">J8</text>
<text x="143.3" y="135.5">SEL</text>
<text x="143.3" y="133">CLKA</text>
<text x="155.6" y="136.4" transform="rotate(-90 155.6 136.4)">GND</text>
<text x="158.1" y="136.4" transform="rotate(-90 158.1 136.4)">PAD</text>
<text x="163.3" y="135.5">CLKB1</text>
<text x="163.3" y="133">CLKB0</text>
<text x="262.3" y="133">Conn_01x04</text>
<text x="162.2" y="143.1">TXS02612</text>
<text x="164.7" y="140.6">U13</text>
<text x="213.2" y="143.1">+3V3</text>
<text x="252.4" y="140.6">+5V</text>
<text x="183.2" y="148.2">SW_DIP_x03</text>
<text x="186.7" y="145.7">SW1</text>
<text x="216.8" y="153.3">R17</text>
<text x="216.9" y="155.8">10k</text>
<text x="239.2" y="150.7">+1V8</text>
<text x="274.8" y="150.7">+3V3</text>
<text x="273.3" y="160.9">J6</text>
<text x="68.2" y="167.9">U18</text>
<text x="119.8" y="162.2">+12V</text>
<text x="264.2" y="163.4">Conn_02x06_Odd_Even</text>
<text x="49.3" y="168.5">+3V3</text>
<text x="61.8" y="170.4">EMC2101-ACZL-TR</text>
<text x="109.7" y="168.5">C121</text>
<text x="112" y="171.1">1u</text>
<text x="38.2" y="177.4">C120</text>
<text x="38.3" y="174.9">100n</text>
<text x="61.5" y="174.9">VDD</text>
<text x="61.5" y="177.4">GND</text>
<text x="70.7" y="174.9">SMDATA</text>
<text x="71.9" y="177.4">SMCLK</text>
<text x="134.8" y="174.2">J9</text>
<text x="135.3" y="176.8">Conn_01x03</text>
<text x="61.5" y="185">DP</text>
<text x="61.5" y="182.5">DN</text>
<text x="66.9" y="185">ALERT/TACH</text>
<text x="74.6" y="182.5">FAN</text>
<text x="107.3" y="184.4">Q_NMOS_GSD</text>
<text x="107.5" y="181.9">Q1</text>
<text x="102.2" y="192.7">GND</text>
</g>
<g font-size="1.8" fill="#0000c2">
<text x="245.1" y="26.4">Reset Buttons</text>
<text x="188.5" y="45.4">Always Clear To Send</text>
<text x="95.9" y="61.9">Polarity swap OK</text>
<text x="83.4" y="164.8">Fan Controller</text>
</g>
<g font-size="1.8" fill="#a90000">
<text x="84.6" y="34.3">5</text>
<text x="158.5" y="32.3" transform="rotate(-90 158.5 32.3)">12</text>
<text x="163.6" y="32.3" transform="rotate(-90 163.6 32.3)">20</text>
<text x="57.4" y="39.4">11</text>
<text x="57.4" y="36.8">12</text>
<text x="84.6" y="39.4">1</text>
<text x="84.6" y="41.9">2</text>
<text x="84.6" y="36.8">6</text>
<text x="144.4" y="36.8">10</text>
<text x="176.2" y="36.8">17</text>
<text x="176.2" y="41.9">19</text>
<text x="176.7" y="39.4">1</text>
<text x="84.6" y="44.4">3</text>
<text x="84.6" y="47">4</text>
<text x="144.9" y="47">8</text>
<text x="144.9" y="44.4">9</text>
<text x="176.2" y="47">18</text>
<text x="176.7" y="44.4">6</text>
<text x="57.4" y="50.8">13</text>
<text x="57.4" y="53.3">14</text>
<text x="84.6" y="49.5">7</text>
<text x="84.6" y="52.1">8</text>
<text x="144.4" y="52.1">11</text>
<text x="176.7" y="49.5">4</text>
<text x="176.7" y="52.1">5</text>
<text x="83.2" y="59.7">MNT</text>
<text x="84.1" y="57.1">10</text>
<text x="84.6" y="54.6">9</text>
<text x="176.2" y="59.7">15</text>
<text x="176.7" y="54.6">2</text>
<text x="82.7" y="62.2">SHLD</text>
<text x="176.2" y="62.2">14</text>
<text x="176.7" y="64.8">7</text>
<text x="176.2" y="67.3">16</text>
<text x="158.5" y="73.8" transform="rotate(-90 158.5 73.8)">3</text>
<text x="161" y="74.3" transform="rotate(-90 161 74.3)">13</text>
<text x="163.6" y="74.3" transform="rotate(-90 163.6 74.3)">21</text>
<text x="255.4" y="77.5">1</text>
<text x="255.4" y="80">2</text>
<text x="255.4" y="82.5">3</text>
<text x="152.1" y="101.1" transform="rotate(-90 152.1 101.1)">5</text>
<text x="157.2" y="101.6" transform="rotate(-90 157.2 101.6)">21</text>
<text x="159.8" y="101.6" transform="rotate(-90 159.8 101.6)">17</text>
<text x="255.4" y="97.8">1</text>
<text x="255.4" y="100.3">2</text>
<text x="58.6" y="104.1">1</text>
<text x="58.6" y="106.7">2</text>
<text x="140.5" y="106.7">6</text>
<text x="170.5" y="106.7">18</text>
<text x="255.4" y="102.9">3</text>
<text x="255.4" y="105.4">4</text>
<text x="58.6" y="109.2">3</text>
<text x="58.6" y="111.8">4</text>
<text x="140.5" y="111.8">7</text>
<text x="170.5" y="109.2">14</text>
<text x="170.5" y="111.8">16</text>
<text x="255.4" y="111.8">1</text>
<text x="58.6" y="114.3">5</text>
<text x="58.6" y="116.8">6</text>
<text x="58.6" y="119.4">7</text>
<text x="140.5" y="116.8">1</text>
<text x="170.5" y="114.3">15</text>
<text x="170.5" y="116.8">23</text>
<text x="171" y="119.4">8</text>
<text x="255.4" y="114.3">2</text>
<text x="255.4" y="116.8">3</text>
<text x="255.4" y="119.4">4</text>
<text x="58.1" y="124.5">10</text>
<text x="58.6" y="121.9">8</text>
<text x="140.5" y="121.9">3</text>
<text x="170.5" y="124.5">10</text>
<text x="170.5" y="121.9">22</text>
<text x="255.4" y="125.7">1</text>
<text x="58.6" y="127">9</text>
<text x="97.4" y="127">11</text>
<text x="140.5" y="127">4</text>
<text x="170.5" y="129.5">12</text>
<text x="255.4" y="128.3">2</text>
<text x="255.4" y="130.8">3</text>
<text x="140" y="134.6">24</text>
<text x="140.5" y="132.1">9</text>
<text x="170.5" y="134.6">13</text>
<text x="255.4" y="133.3">4</text>
<text x="154.7" y="139.2" transform="rotate(-90 154.7 139.2)">2</text>
<text x="157.2" y="139.7" transform="rotate(-90 157.2 139.7)">25</text>
<text x="254.1" y="144.8">1</text>
<text x="254.1" y="147.3">3</text>
<text x="254.1" y="149.9">5</text>
<text x="263" y="144.8">2</text>
<text x="263" y="147.3">4</text>
<text x="263" y="149.9">6</text>
<text x="183" y="154.2">1</text>
<text x="193.2" y="154.2">6</text>
<text x="254.1" y="152.4">7</text>
<text x="254.1" y="154.9">9</text>
<text x="262.5" y="154.9">10</text>
<text x="263" y="152.4">8</text>
<text x="183" y="156.7">2</text>
<text x="183" y="159.3">3</text>
<text x="193.2" y="159.3">4</text>
<text x="193.2" y="156.7">5</text>
<text x="253.7" y="157.5">11</text>
<text x="262.5" y="157.5">12</text>
<text x="57.9" y="174">1</text>
<text x="80.8" y="174">7</text>
<text x="128.4" y="171.4">1</text>
<text x="128.4" y="174">2</text>
<text x="57.9" y="176.5">5</text>
<text x="80.8" y="176.5">8</text>
<text x="105.7" y="178.5" transform="rotate(-90 105.7 178.5)">3</text>
<text x="128.4" y="176.5">3</text>
<text x="57.9" y="184.1">2</text>
<text x="57.9" y="181.6">3</text>
<text x="80.8" y="181.6">4</text>
<text x="80.8" y="184.1">6</text>
<text x="97.3" y="183.4">1</text>
<text x="105.7" y="186.2" transform="rotate(-90 105.7 186.2)">2</text>
</g>
<g font-size="1.8" fill="#0f0f0f">
<text x="180.7" y="61.9">RXLED</text>
<text x="180.9" y="64.5">TXLED</text>
<text x="49.5" y="103.8">SD_D2</text>
<text x="49.5" y="106.4">SD_D3</text>
<text x="174.6" y="106.4">SD_D0</text>
<text x="48.3" y="108.9">SD_CMD</text>
<text x="174.6" y="111.5">SD_D1</text>
<text x="48.3" y="114">SD_CLK</text>
<text x="49.5" y="119.1">SD_D0</text>
<text x="174.6" y="116.5">SD_D2</text>
<text x="49.5" y="121.6">SD_D1</text>
<text x="174.6" y="121.6">SD_D3</text>
<text x="170.5" y="127">20 SD_CMD</text>
<text x="170.5" y="132.1">19 SD_CLK</text>
<text x="121.9" y="176.2">TACH</text>
<text x="85.3" y="183.9">TACH</text>
</g>
</svg>
